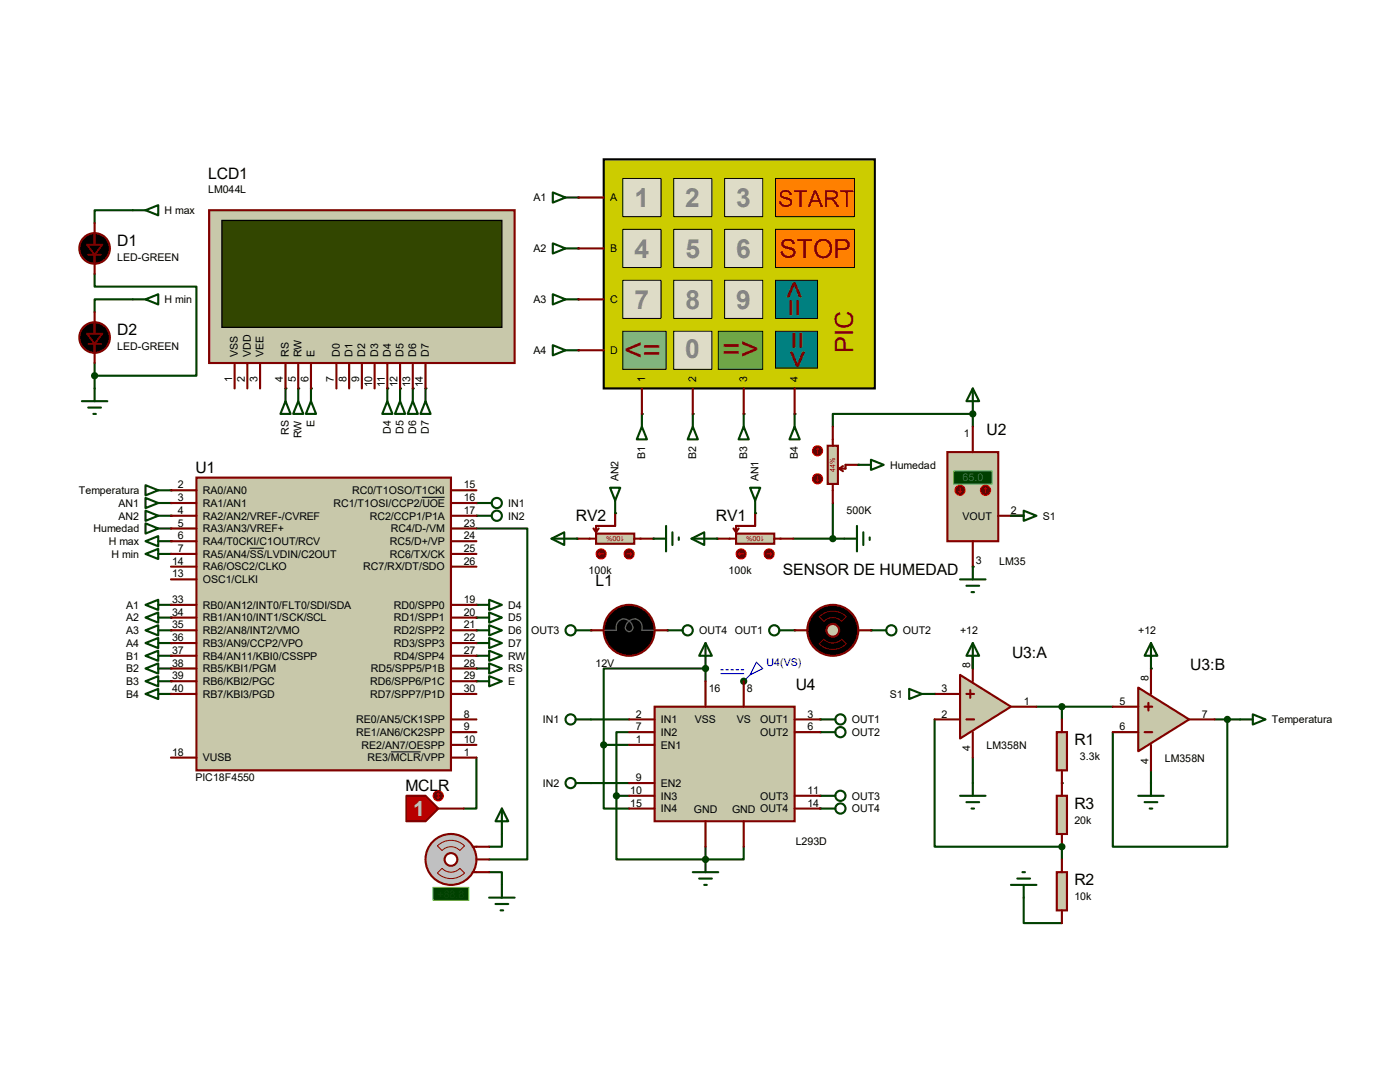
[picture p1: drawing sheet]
<svg xmlns="http://www.w3.org/2000/svg" width="279mm" height="216mm" viewBox="0 0 279 216" stroke-linecap="round" stroke-linejoin="round" font-family="sans-serif">
<g fill="#004000">
<circle cx="115.4" cy="39.4" r=".21"/>
<circle cx="115.4" cy="49.6" r=".21"/>
<circle cx="115.4" cy="59.7" r=".21"/>
<circle cx="115.4" cy="69.9" r=".21"/>
<circle cx="128.1" cy="82.6" r=".21"/>
<circle cx="138.3" cy="82.6" r=".21"/>
<circle cx="158.6" cy="82.6" r=".21"/>
<circle cx="148.4" cy="82.6" r=".21"/>
<circle cx="84.9" cy="77.5" r=".21"/>
<circle cx="82.4" cy="77.5" r=".21"/>
<circle cx="79.8" cy="77.5" r=".21"/>
<circle cx="77.3" cy="77.5" r=".21"/>
<circle cx="62.1" cy="77.5" r=".21"/>
<circle cx="59.5" cy="77.5" r=".21"/>
<circle cx="57" cy="77.5" r=".21"/>
</g>
<path d="M18.9 54.7v2.5h20.3v17.8h-20.3M26.5 59.7h-7.6v2.6M26.5 42h-7.6v2.5M18.9 72.4v5.1" fill="none" stroke="#004000" stroke-width=".42"/>
<g fill="#004000">
<circle cx="34.1" cy="97.8" r=".21"/>
<circle cx="34.1" cy="100.4" r=".21"/>
<circle cx="34.1" cy="102.9" r=".21"/>
<circle cx="34.1" cy="105.5" r=".21"/>
<circle cx="34.1" cy="108" r=".21"/>
<circle cx="34.1" cy="110.5" r=".21"/>
<circle cx="34.1" cy="120.7" r=".21"/>
<circle cx="34.1" cy="123.2" r=".21"/>
<circle cx="34.1" cy="125.8" r=".21"/>
<circle cx="34.1" cy="128.3" r=".21"/>
<circle cx="34.1" cy="130.9" r=".21"/>
<circle cx="34.1" cy="133.4" r=".21"/>
<circle cx="34.1" cy="135.9" r=".21"/>
<circle cx="34.1" cy="138.5" r=".21"/>
<circle cx="95.1" cy="100.4" r=".21"/>
<circle cx="95.1" cy="102.9" r=".21"/>
<circle cx="95.1" cy="120.7" r=".21"/>
<circle cx="95.1" cy="123.2" r=".21"/>
<circle cx="95.1" cy="125.8" r=".21"/>
<circle cx="95.1" cy="128.3" r=".21"/>
<circle cx="95.1" cy="130.9" r=".21"/>
<circle cx="95.1" cy="133.4" r=".21"/>
<circle cx="95.1" cy="135.9" r=".21"/>
</g>
<path d="M95.1 151.2v10.1h-2.6" fill="none" stroke="#004000" stroke-width=".42"/>
<g fill="#004000">
<circle cx="171.3" cy="92.8" r=".21"/>
<circle cx="158.6" cy="125.8" r=".21"/>
<circle cx="173.8" cy="125.8" r=".21"/>
<circle cx="117.9" cy="125.8" r=".21"/>
<circle cx="133.2" cy="125.8" r=".21"/>
<circle cx="143.1" cy="107.5" r=".21"/>
<circle cx="150.7" cy="102.4" r=".21"/>
<circle cx="115.1" cy="107.5" r=".21"/>
<circle cx="130.4" cy="107.5" r=".21"/>
<circle cx="122.8" cy="102.4" r=".21"/>
<circle cx="140.8" cy="171.5" r=".21"/>
<circle cx="140.8" cy="133.4" r=".21"/>
<circle cx="148.4" cy="135.9" r=".21"/>
</g>
<path d="M140.8 133.4h-20.3v15.2M117.9 143.6h7.7M123 158.8v12.7h17.8" fill="none" stroke="#004000" stroke-width=".42"/>
<g fill="#004000">
<circle cx="163.7" cy="143.6" r=".21"/>
<circle cx="163.7" cy="146.1" r=".21"/>
<circle cx="163.7" cy="158.8" r=".21"/>
<circle cx="163.7" cy="161.3" r=".21"/>
</g>
<path d="M117.9 156.3h7.7M125.6 146.1h-2.6v12.7h2.6M125.6 148.6h-5.1v12.7h5.1" fill="none" stroke="#004000" stroke-width=".42"/>
<circle cx="148.4" cy="135.9" r=".21" fill="#004000"/>
<path d="M158.3 107.5h10.2M166.2 100.4v7.1M140.8 133.4v2.5M140.8 169v2.5h7.6v-2.5" fill="none" stroke="#004000" stroke-width=".42"/>
<circle cx="194.1" cy="113.1" r=".21" fill="#004000"/>
<path d="M194.1 82.6v2.5M201.8 102.9h2.5" fill="none" stroke="#004000" stroke-width=".42"/>
<circle cx="194.1" cy="82.6" r=".21" fill="#004000"/>
<path d="M194.1 82.6h-27.9v2.5M194.1 130.9v2.5M194.1 151.2v5.1M206.8 141h15.3M211.9 141v2.6M229.7 153.7v2.6M204.3 179.1v5.1h7.6" fill="none" stroke="#004000" stroke-width=".42"/>
<g fill="#004000">
<circle cx="229.7" cy="133.4" r=".21"/>
<circle cx="186.5" cy="138.5" r=".21"/>
<circle cx="211.9" cy="156.3" r=".21"/>
</g>
<path d="M186.5 143.6v25.4h25.4" fill="none" stroke="#004000" stroke-width=".42"/>
<circle cx="211.9" cy="169" r=".21" fill="#004000"/>
<g fill="none" stroke="#004000" stroke-width=".42">
<path d="M110.3 38.4l2.6 1-2.6 1zM112.9 39.4h2.5M110.3 58.7l2.6 1-2.6 1zM110.3 48.6l2.6 1-2.6 1zM112.9 59.7h2.5M112.9 49.6h2.5M110.3 68.9l2.6 1-2.6 1zM112.9 69.9h2.5M128.1 85.1l1 2.6h-2zM128.1 82.6v2.5M138.3 85.1l1 2.6h-2.1zM138.3 82.6v2.5"/>
<path d="M148.4 85.1l1 2.6h-2zM148.4 82.6v2.5M158.6 85.1l1 2.6h-2zM158.6 82.6v2.5M95.1 105.5h10.1v66h-7.6M242.4 143.6h5.1M244.9 143.6v25.4h-22.8v-22.9M97.6 174h2.6v2.6M100.2 166.4v2.6h-2.6M211.9 169v2.5"/>
</g>
<path d="M120.5 31.8h54.1v45.7h-54.1z" fill="#cc0" stroke="#000" stroke-width=".42"/>
<path d="M124.3 35.6h7.6v7.6h-7.6z" fill="#dedcc7"/>
<path d="M124.3 35.6h7.6v7.6h-7.6z" fill="none" stroke="#000" stroke-width=".2"/>
<path d="M134.5 35.6h7.6v7.6h-7.6z" fill="#dedcc7"/>
<path d="M134.5 35.6h7.6v7.6h-7.6z" fill="none" stroke="#000" stroke-width=".2"/>
<path d="M144.7 35.6h7.5v7.6h-7.5z" fill="#dedcc7"/>
<path d="M144.6 35.6h7.6v7.6h-7.6z" fill="none" stroke="#000" stroke-width=".2"/>
<path d="M154.8 35.6h15.7v7.6h-15.7z" fill="#ff8000"/>
<path d="M154.8 35.6h15.7v7.6h-15.7z" fill="none" stroke="#000" stroke-width=".2"/>
<path d="M124.3 45.8h7.6v7.6h-7.6z" fill="#dedcc7"/>
<path d="M124.3 45.8h7.6v7.6h-7.6z" fill="none" stroke="#000" stroke-width=".2"/>
<path d="M134.5 45.8h7.6v7.6h-7.6z" fill="#dedcc7"/>
<path d="M134.5 45.8h7.6v7.6h-7.6z" fill="none" stroke="#000" stroke-width=".2"/>
<path d="M144.7 45.8h7.5v7.6h-7.5z" fill="#dedcc7"/>
<path d="M144.6 45.8h7.6v7.6h-7.6z" fill="none" stroke="#000" stroke-width=".2"/>
<path d="M154.8 45.8h15.7v7.6h-15.7z" fill="#ff8000"/>
<path d="M154.8 45.8h15.7v7.6h-15.7z" fill="none" stroke="#000" stroke-width=".2"/>
<path d="M124.3 56h7.6v7.5h-7.6z" fill="#dedcc7"/>
<path d="M124.3 55.9h7.6v7.6h-7.6z" fill="none" stroke="#000" stroke-width=".2"/>
<path d="M134.5 56h7.6v7.5h-7.6z" fill="#dedcc7"/>
<path d="M134.5 55.9h7.6v7.6h-7.6z" fill="none" stroke="#000" stroke-width=".2"/>
<path d="M144.7 56h7.5v7.5h-7.5z" fill="#dedcc7"/>
<path d="M144.6 55.9h7.6v7.6h-7.6z" fill="none" stroke="#000" stroke-width=".2"/>
<path d="M143.4 66.1h8.8v7.6h-8.8z" fill="#6fa646"/>
<path d="M143.3 66.1h8.9v7.6h-8.9z" fill="none" stroke="#000" stroke-width=".2"/>
<path d="M154.8 56h8.4v7.5h-8.4z" fill="#008080"/>
<path d="M154.8 55.9h8.4v7.6h-8.4z" fill="none" stroke="#000" stroke-width=".2"/>
<path d="M154.8 66.1h8.4v7.3h-8.4z" fill="#008080"/>
<path d="M154.8 66.1h8.4v7.3h-8.4z" fill="none" stroke="#000" stroke-width=".2"/>
<path d="M124.3 66.1h8.6v7.6h-8.6z" fill="#81b57d"/>
<path d="M124.3 66.1h8.6v7.6h-8.6z" fill="none" stroke="#000" stroke-width=".2"/>
<path d="M134.5 66.1h7.6v7.6h-7.6z" fill="#dedcc7"/>
<path d="M134.5 66.1h7.6v7.6h-7.6z" fill="none" stroke="#000" stroke-width=".2"/>
<path d="M115.4 39.4h5.1M115.4 49.6h5.1M115.4 59.7h5.1M115.4 69.9h5.1M128.1 77.5v5.1M138.3 77.5v5.1M148.4 77.5v5.1M158.6 77.5v5.1" fill="none" stroke="#800000" stroke-width=".42"/>
<g fill="none" stroke="#004000" stroke-width=".42">
<path d="M57 77.5v2.6M59.5 77.5v2.6M62.1 77.5v2.6M77.3 77.5v2.6M79.8 77.5v2.6M82.4 77.5v2.6M84.9 77.5v2.6M57 80.1l1 2.5h-2zM59.5 80.1l1 2.5h-2zM62.1 80.1l1 2.5h-2.1zM77.3 80.1l1 2.5h-2zM79.8 80.1l1.1 2.5h-2.1z"/>
<path d="M82.4 80.1l1 2.5h-2zM84.9 80.1l1 2.5h-2zM29 120.7l2.6-1v2zM29 123.2l2.6-1v2zM29 125.8l2.6-1v2zM29 128.3l2.6-1v2zM29 130.9l2.6-1.1v2.1zM29 133.4l2.6-1v2zM29 135.9l2.6-1v2zM29 138.5l2.6-1v2zM31.6 120.7h2.5M31.6 123.2h2.5"/>
<path d="M31.6 125.8h2.5M31.6 128.3h2.5M31.6 130.9h2.5M31.6 133.4h2.5M31.6 135.9h2.5M31.6 138.5h2.5"/>
</g>
<path d="M41.7 42h61v30.4h-61z" fill="#c8c8aa" stroke="#800000" stroke-width=".42"/>
<path d="M44.3 44h55.9v21.3h-55.9z" fill="#324600" stroke="#000" stroke-width=".25"/>
<g fill="none" stroke="#800000" stroke-width=".42">
<path d="M46.8 72.4v5.1M49.4 72.4v5.1M51.9 72.4v5.1M57 72.4v5.1M59.5 72.4v5.1M62.1 72.4v5.1M67.1 72.4v5.1M69.7 72.4v5.1M72.2 72.4v5.1M74.8 72.4v5.1M77.3 72.4v5.1M79.8 72.4v5.1"/>
<path d="M82.4 72.4v5.1M84.9 72.4v5.1"/>
</g>
<g fill="none" stroke="#004000" stroke-width=".42">
<path d="M97.6 119.7l2.6 1-2.6 1zM95.1 120.7h2.5M95.1 123.2h2.5M95.1 125.8h2.5M95.1 128.3h2.5M95.1 130.9h2.5M95.1 133.4h2.5M95.1 135.9h2.5M97.6 122.2l2.6 1-2.6 1zM97.6 124.8l2.6 1-2.6 1zM97.6 127.3l2.6 1-2.6 1zM97.6 129.8l2.6 1.1-2.6 1z"/>
<path d="M97.6 132.4l2.6 1-2.6 1zM97.6 134.9l2.6 1-2.6 1z"/>
</g>
<path d="M81.1 158.8h3.8l2.6 2.5-2.6 2.6h-3.8z" fill="#c00000" stroke="#800000" stroke-width=".42"/>
<path d="M87.5 161.3h5" fill="none" stroke="#800000" stroke-width=".42"/>
<circle cx="87.5" cy="158.8" r="1.02" fill="#400000" stroke="#f00" stroke-width=".21"/>
<path d="M87.2 159l.3 .3M87.5 158.3v1M87.5 158.3l-.3 .2M87.5 158.3l.2 .2M87.7 159l-.2 .3" fill="none" stroke="#f00" stroke-width=".21"/>
<g fill="none" stroke="#004000" stroke-width=".42">
<path d="M26.5 59.7h2.5M26.5 42h2.5M29 59.7l2.6-1v2zM29 42l2.6-1.1v2.1zM18.9 77.5v2.6M16.3 80.1h5.1M17.6 81.3h2.6M18.6 82.6h.5M29 96.8l2.6 1-2.6 1zM29 99.4l2.6 1-2.6 1zM31.6 97.8h2.5M29 101.9l2.6 1-2.6 1z"/>
<path d="M29 104.4l2.6 1.1-2.6 1zM29 108l2.6-1v2zM29 110.5l2.6-1v2zM31.6 100.4h2.5M31.6 102.9h2.5M31.6 105.5h2.5M31.6 108h2.5M31.6 110.5h2.5M95.1 100.4h3M95.1 102.9h3"/>
<circle cx="99.1" cy="100.4" r="1.02"/>
<circle cx="99.1" cy="102.9" r="1.02"/>
</g>
<g fill="#000" stroke="#800000" stroke-width=".42">
<circle cx="18.9" cy="49.6" r="3"/>
<circle cx="18.9" cy="67.4" r="3"/>
</g>
<path d="M17.6 50.8h2.6M17.6 68.6h2.6" fill="none" stroke="#800000" stroke-width=".38"/>
<path d="M18.9 44.5v4.3M18.9 50.8v3.9M18.9 62.3v4.3M18.9 68.6v3.8" fill="none" stroke="#800000" stroke-width=".42"/>
<path d="M17.4 48.8h3l-1.5 2zM17.4 66.6h3l-1.5 2z" fill="#000" stroke="#800000" stroke-width=".38"/>
<circle cx="18.9" cy="75" r=".51" fill="#004000" stroke="#004000" stroke-width=".42"/>
<path d="M39.2 95.3h50.8v58.4h-50.8z" fill="#c8c8aa" stroke="#800000" stroke-width=".42"/>
<g fill="none" stroke="#800000" stroke-width=".42">
<path d="M34.1 97.8h5.1M90 97.8h5.1M34.1 100.4h5.1M34.1 102.9h5.1M34.1 105.5h5.1M34.1 108h5.1M34.1 110.5h5.1M34.1 113.1h5.1M34.1 115.6h5.1M90 100.4h5.1M90 102.9h5.1M90 105.5h5.1"/>
<path d="M90 108h5.1M90 110.5h5.1M90 113.1h5.1M34.1 120.7h5.1M34.1 123.2h5.1M34.1 125.8h5.1M34.1 128.3h5.1M34.1 130.9h5.1M34.1 133.4h5.1M34.1 135.9h5.1M34.1 138.5h5.1M90 120.7h5.1"/>
<path d="M90 123.2h5.1M90 125.8h5.1M90 128.3h5.1M90 130.9h5.1M90 133.4h5.1M90 135.9h5.1M90 138.5h5.1M34.1 151.2h5.1M90 151.2h5.1M90 143.6h5.1M90 146.1h5.1M90 148.6h5.1"/>
</g>
<path d="M84.2 99.2h4.5M49.8 109.4h2.9M78 150h5.9" fill="none" stroke="#000" stroke-width=".2"/>
<path d="M165.2 88.9h2v7.7h-2z" fill="#c8c8aa" stroke="#800000" stroke-width=".42"/>
<path d="M166.2 85.1v3.8M166.2 96.6v3.8M167.5 93.5l.7 .5M168.2 93l-.7 .5M171.3 92.8h-2.6v.7h-1.2" fill="none" stroke="#800000" stroke-width=".42"/>
<circle cx="163.2" cy="90" r="1.02" fill="#400000" stroke="#f00" stroke-width=".21"/>
<path d="M163.2 89.5l-.3 .2M163.2 89.5l.2 .2M163.2 89.5v1" fill="none" stroke="#f00" stroke-width=".21"/>
<circle cx="163.2" cy="95.5" r="1.02" fill="#400000" stroke="#f00" stroke-width=".21"/>
<path d="M162.9 95.8l.3 .3M163.2 95v1.1M163.4 95.8l-.2 .3" fill="none" stroke="#f00" stroke-width=".21"/>
<g fill="none" stroke="#004000" stroke-width=".42">
<path d="M171.3 92.8h2.5M173.8 91.7l2.6 1.1-2.6 1zM114.9 125.8h3M155.5 125.8h3.1M173.8 125.8h3.1"/>
<circle cx="113.9" cy="125.8" r="1.02"/>
<circle cx="154.5" cy="125.8" r="1.02"/>
<circle cx="177.9" cy="125.8" r="1.02"/>
</g>
<circle cx="166.2" cy="125.8" r="5.1" fill="#000" stroke="#800000" stroke-width=".42"/>
<path d="M163.5 128.5l.9-.9a2.46 2.46 0 0 0 3.6 0l.9 .9a3.9 3.9 0 0 1-5.4 0zM163.5 123.1a3.9 3.9 0 0 1 5.4 0l-.9 .9a2.46 2.46 0 0 0-3.6 0z" fill="none" stroke="#800000" stroke-width=".2"/>
<circle cx="166.2" cy="125.8" r="1.27" fill="#c8c8aa" stroke="#800000" stroke-width=".42"/>
<path d="M117.9 125.8h2.6M130.6 125.8h2.6M158.6 125.8h2.5M171.3 125.8h2.5" fill="none" stroke="#800000" stroke-width=".42"/>
<g fill="none" stroke="#004000" stroke-width=".42">
<path d="M133.2 125.8h3"/>
<circle cx="137.2" cy="125.8" r="1.02"/>
</g>
<circle cx="125.6" cy="125.8" r="5.1" fill="#000" stroke="#800000" stroke-width=".42"/>
<path d="M120.5 125.8h2.5a1.69 1.69 0 0 1 1.2-2.3 1.69 1.69 0 0 1 2.1 1.5 .77 .77 0 0 1-.7 1 .77 .77 0 0 1-.8-1 1.68 1.68 0 0 1 1.5-1.4 1.68 1.68 0 0 1 1.8 1v1.2h2.5" fill="none" stroke="#606060" stroke-width=".25"/>
<path d="M122 118.4l1 1.5M125.6 117.6v1.8M129.1 118.4l-1 1.5M119 120.9l1.5 1.1M132.2 120.9l-1.6 1.1" fill="none" stroke="#fff" stroke-width=".25"/>
<path d="M146.9 106.5h7.6v2h-7.6z" fill="#c8c8aa" stroke="#800000" stroke-width=".42"/>
<path d="M143.1 107.5h3.8M146.4 105.5l.5 .7M147.4 105.5l-.5 .7M150.7 102.4v2.5h-3.8v1.3M154.5 107.5h3.8" fill="none" stroke="#800000" stroke-width=".42"/>
<circle cx="147.9" cy="110.5" r="1.02" fill="#400000" stroke="#f00" stroke-width=".21"/>
<path d="M147.4 110.5l.3 .3M147.4 110.5h1M147.7 110.3l-.3 .2" fill="none" stroke="#f00" stroke-width=".21"/>
<circle cx="153.5" cy="110.5" r="1.02" fill="#400000" stroke="#f00" stroke-width=".21"/>
<path d="M153 110.5h1M153.8 110.3l.2 .2M154 110.5l-.2 .3" fill="none" stroke="#f00" stroke-width=".21"/>
<path d="M149.7 97.3h2l-1 2.6zM150.7 99.9v2.5M138 107.5l2.5-1.3v2.6zM138 107.5h5.1M168.5 107.5h2.5M171 104.9v5.1M172.3 106.2v2.6M173.6 107.2v.5" fill="none" stroke="#004000" stroke-width=".42"/>
<path d="M119 106.5h7.6v2h-7.6z" fill="#c8c8aa" stroke="#800000" stroke-width=".42"/>
<path d="M115.1 107.5h3.9M118.4 105.5l.6 .7M119.5 105.5l-.5 .7M122.8 102.4v2.5h-3.8v1.3M126.6 107.5h3.8" fill="none" stroke="#800000" stroke-width=".42"/>
<circle cx="120" cy="110.5" r="1.02" fill="#400000" stroke="#f00" stroke-width=".21"/>
<path d="M119.5 110.5l.2 .3M119.5 110.5h1M119.7 110.3l-.2 .2" fill="none" stroke="#f00" stroke-width=".21"/>
<circle cx="125.6" cy="110.5" r="1.02" fill="#400000" stroke="#f00" stroke-width=".21"/>
<path d="M125.1 110.5h1M125.8 110.3l.3 .2M126.1 110.5l-.3 .3" fill="none" stroke="#f00" stroke-width=".21"/>
<g fill="none" stroke="#004000" stroke-width=".42">
<path d="M121.8 97.3h2l-1 2.6zM122.8 99.9v2.5M110.1 107.5l2.5-1.3v2.6zM110.1 107.5h5M130.4 107.5h2.5M132.9 104.9v5.1M134.2 106.2v2.6M135.5 107.2v.5M140.8 128.3l1.3 2.6h-2.6zM140.8 128.3v5.1M114.9 143.6h3M114.9 156.3h3"/>
<path d="M163.7 143.6h3M163.7 146.1h3M163.7 158.8h3M138.3 174h5M139.5 175.3h2.6M140.5 176.6h.6M140.8 171.5v2.5M163.7 161.3h3"/>
<circle cx="113.9" cy="143.6" r="1.02"/>
<circle cx="113.9" cy="156.3" r="1.02"/>
<circle cx="167.7" cy="146.1" r="1.02"/>
<circle cx="167.7" cy="143.6" r="1.02"/>
<circle cx="167.7" cy="158.8" r="1.02"/>
<circle cx="167.7" cy="161.3" r="1.02"/>
</g>
<g fill="#004000" stroke="#004000" stroke-width=".42">
<circle cx="140.8" cy="171.5" r=".51"/>
<circle cx="140.8" cy="133.4" r=".51"/>
<circle cx="148.4" cy="135.9" r=".51"/>
<circle cx="120.5" cy="148.6" r=".51"/>
<circle cx="123" cy="158.8" r=".51"/>
</g>
<path d="M143.8 133.6h.6M143.8 134.4h4.6M144.9 133.6h.5M145.9 133.6h.5M146.9 133.6h.5M147.9 133.6h.5M149.7 134.7l-1.3 1.2M151 132.1l1.2 1.3-2.5 1.3z" fill="none" stroke="#0000c0" stroke-width=".21"/>
<path d="M130.6 141h28v22.9h-28z" fill="#c8c8aa" stroke="#800000" stroke-width=".42"/>
<g fill="none" stroke="#800000" stroke-width=".42">
<path d="M140.8 135.9v5.1M148.4 135.9v5.1M125.6 143.6h5M125.6 146.1h5M125.6 158.8h5M125.6 148.6h5M125.6 156.3h5M158.6 143.6h5.1M158.6 146.1h5.1M158.6 158.8h5.1M125.6 161.3h5M140.8 163.9v5.1"/>
<path d="M148.4 163.9v5.1M158.6 161.3h5.1"/>
</g>
<circle cx="166.2" cy="107.5" r=".51" fill="#004000" stroke="#004000" stroke-width=".42"/>
<path d="M189.1 90.2h10.1v17.8h-10.1z" fill="#c8c8aa" stroke="#800000" stroke-width=".42"/>
<path d="M190.3 94h7.7v2.6h-7.7z" fill="#004000" stroke="#0f0" stroke-width=".21"/>
<path d="M194.1 85.1v5.1M194.1 108v5.1M199.2 102.9h5.1" fill="none" stroke="#800000" stroke-width=".42"/>
<circle cx="196.7" cy="97.8" r="1.02" fill="#400000" stroke="#f00" stroke-width=".21"/>
<path d="M196.7 97.3l-.3 .3M196.7 97.3l.2 .3M196.7 97.3v1" fill="none" stroke="#f00" stroke-width=".21"/>
<circle cx="191.6" cy="97.8" r="1.02" fill="#400000" stroke="#f00" stroke-width=".21"/>
<path d="M191.3 98.1l.3 .2M191.6 97.3v1M191.9 98.1l-.3 .2" fill="none" stroke="#f00" stroke-width=".21"/>
<path d="M194.1 77.5l1.3 2.6h-2.5zM194.1 77.5v5.1M191.6 115.6h5.1M192.9 116.9h2.5M193.9 118.2h.5M194.1 113.1v2.5M201.8 102.9h2.5M204.3 101.9l2.5 1-2.5 1z" fill="none" stroke="#004000" stroke-width=".42"/>
<circle cx="194.1" cy="82.6" r=".51" fill="#004000" stroke="#004000" stroke-width=".42"/>
<path d="M191.6 134.7l10.2 6.3-10.2 6.4z" fill="#c8c8aa" stroke="#800000" stroke-width=".42"/>
<path d="M186.5 138.5h5.1M192.9 138.5h1.5M193.6 137.7v1.5M194.1 130.9v5M186.5 143.6h5.1M192.9 143.6h1.5M194.1 146.1v5.1M201.8 141h5" fill="none" stroke="#800000" stroke-width=".42"/>
<path d="M210.9 146.1h2v7.6h-2z" fill="#c8c8aa" stroke="#800000" stroke-width=".42"/>
<path d="M211.9 143.6v2.5M211.9 153.7v2.6" fill="none" stroke="#800000" stroke-width=".42"/>
<path d="M210.9 174h2v7.7h-2z" fill="#c8c8aa" stroke="#800000" stroke-width=".42"/>
<path d="M211.9 171.5v2.5M211.9 181.7v2.5" fill="none" stroke="#800000" stroke-width=".42"/>
<path d="M194.1 128.3l1.3 2.6h-2.5zM194.1 128.3v5.1M191.6 158.8h5.1M194.1 156.3v2.5M192.9 160.1h2.5M193.9 161.3h.5M201.8 176.6h5M203 175.3h2.6M204 174h.6M204.3 176.6v2.5" fill="none" stroke="#004000" stroke-width=".42"/>
<path d="M227.2 137.2l10.1 6.4-10.1 6.3z" fill="#c8c8aa" stroke="#800000" stroke-width=".42"/>
<path d="M229.7 133.4v5.1M222.1 146.1h5.1M222.1 141h5.1M228.4 146.1h1.6M228.4 141h1.6M229.2 140.3v1.5M229.7 148.6v5.1M237.3 143.6h5.1" fill="none" stroke="#800000" stroke-width=".42"/>
<circle cx="211.9" cy="141" r=".51" fill="#004000" stroke="#004000" stroke-width=".42"/>
<path d="M181.4 137.5l2.6 1-2.6 1zM184 138.5h2.5M229.7 128.3l1.3 2.6h-2.6zM229.7 128.3v5.1M227.2 158.8h5M229.7 156.3v2.5M247.5 143.6h2.5M250 142.5l2.6 1.1-2.6 1zM228.4 160.1h2.6M229.4 161.3h.6" fill="none" stroke="#004000" stroke-width=".42"/>
<path d="M210.9 158.8h2v7.6h-2z" fill="#c8c8aa" stroke="#800000" stroke-width=".42"/>
<path d="M211.9 156.3v2.5M211.9 166.4v2.6" fill="none" stroke="#800000" stroke-width=".42"/>
<g fill="#004000" stroke="#004000" stroke-width=".42">
<circle cx="211.9" cy="169" r=".51"/>
<circle cx="244.9" cy="143.6" r=".51"/>
</g>
<circle cx="90" cy="171.5" r="5.1" fill="#c0c0c0" stroke="#800000" stroke-width=".42"/>
<circle cx="90" cy="171.5" r="1.27" fill="#fff" stroke="#800000" stroke-width=".42"/>
<path d="M94.3 169h.8M94.3 174h.8" fill="none" stroke="#800000" stroke-width=".42"/>
<path d="M86.4 177.1h7.2v2.5h-7.2z" fill="#004000" stroke="#0f0" stroke-width=".21"/>
<path d="M87.3 168.8a3.9 3.9 0 0 1 5.4 0l-.9 .9a2.46 2.46 0 0 0-3.6 0zM88.2 173.3a2.46 2.46 0 0 0 3.6 0l.9 .9a3.9 3.9 0 0 1-5.4 0z" fill="none" stroke="#800000" stroke-width=".2"/>
<path d="M95.1 171.5h2.5M95.1 169h2.5M95.1 174h2.5" fill="none" stroke="#800000" stroke-width=".42"/>
<path d="M97.6 179.1h5.1M100.2 161.3l1.2 2.6h-2.5zM100.2 161.3v5.1M100.2 176.6v2.5M98.9 180.4h2.5M99.9 181.7h.5" fill="none" stroke="#004000" stroke-width=".42"/>
<g font-size="6.3" fill="#800000">
<text x="160.7" y="63.3" transform="rotate(-90 160.7 63.3)">=&gt;</text>
<text x="144.1" y="71.8">=&gt;</text>
<text x="156.9" y="66.1" transform="rotate(90 156.9 66.1)">=&gt;</text>
<text x="124.5" y="72.1">&lt;=</text>
</g>
<g font-size="5.3" fill="#808080">
<text x="126.6" y="41.4">1</text>
<text x="136.8" y="41.4">2</text>
<text x="146.9" y="41.4">3</text>
<text x="126.6" y="51.5">4</text>
<text x="136.8" y="51.5">5</text>
<text x="146.9" y="51.5">6</text>
<text x="126.6" y="61.7">7</text>
<text x="136.8" y="61.7">8</text>
<text x="146.9" y="61.7">9</text>
<text x="136.7" y="71.5">0</text>
</g>
<text font-size="5.3" fill="#800000" x="155.5" y="51.5">STOP</text>
<text font-size="5" fill="#800000" x="170.3" y="70.4" transform="rotate(-90 170.3 70.4)">PIC</text>
<text font-size="4.6" fill="#800000" x="155.3" y="41.3">START</text>
<text font-size="4.2" fill="#c0c0c0" x="82.5" y="162.9">1</text>
<g font-size="3.1">
<text x="41.5" y="35.7">LCD1</text>
<text x="23.4" y="49.1">D1</text>
<text x="23.4" y="66.9">D2</text>
<text x="196.9" y="86.8">U2</text>
<text x="39" y="94.4">U1</text>
<text x="114.9" y="103.9">RV2</text>
<text x="142.9" y="103.9">RV1</text>
<text x="118.8" y="116.8">L1</text>
<text x="156.3" y="114.7">SENSOR DE HUMEDAD</text>
<text x="202" y="131.2">U3:A</text>
<text x="158.8" y="137.6">U4</text>
<text x="237.5" y="133.8">U3:B</text>
<text x="214.4" y="148.7">R1</text>
<text x="80.9" y="157.9">MCLR</text>
<text x="214.4" y="161.4">R3</text>
<text x="214.4" y="176.7">R2</text>
</g>
<g font-size="2.1">
<text x="41.5" y="38.6">LM044L</text>
<text x="106.5" y="40.2">A1</text>
<text x="121.8" y="40.2">A</text>
<text x="32.9" y="42.7">H max</text>
<text x="23.4" y="52.1">LED-GREEN</text>
<text x="106.5" y="50.3">A2</text>
<text x="121.8" y="50.3">B</text>
<text x="32.9" y="60.5">H min</text>
<text x="106.5" y="60.5">A3</text>
<text x="121.8" y="60.5">C</text>
<text x="23.4" y="69.8">LED-GREEN</text>
<text x="47.5" y="71.2" transform="rotate(-90 47.5 71.2)">VSS</text>
<text x="50" y="71.2" transform="rotate(-90 50 71.2)">VDD</text>
<text x="52.6" y="71.2" transform="rotate(-90 52.6 71.2)">VEE</text>
<text x="57.7" y="71.2" transform="rotate(-90 57.7 71.2)">RS</text>
<text x="60.2" y="71.2" transform="rotate(-90 60.2 71.2)">RW</text>
<text x="62.7" y="71.2" transform="rotate(-90 62.7 71.2)">E</text>
<text x="67.8" y="71.2" transform="rotate(-90 67.8 71.2)">D0</text>
<text x="70.4" y="71.2" transform="rotate(-90 70.4 71.2)">D1</text>
<text x="72.9" y="71.2" transform="rotate(-90 72.9 71.2)">D2</text>
<text x="75.4" y="71.2" transform="rotate(-90 75.4 71.2)">D3</text>
<text x="78" y="71.2" transform="rotate(-90 78 71.2)">D4</text>
<text x="80.5" y="71.2" transform="rotate(-90 80.5 71.2)">D5</text>
<text x="83.1" y="71.2" transform="rotate(-90 83.1 71.2)">D6</text>
<text x="85.6" y="71.2" transform="rotate(-90 85.6 71.2)">D7</text>
<text x="106.5" y="70.7">A4</text>
<text x="121.8" y="70.7">D</text>
<text x="46.3" y="76.2" transform="rotate(-90 46.3 76.2)">1</text>
<text x="48.9" y="76.2" transform="rotate(-90 48.9 76.2)">2</text>
<text x="51.4" y="76.2" transform="rotate(-90 51.4 76.2)">3</text>
<text x="56.5" y="76.2" transform="rotate(-90 56.5 76.2)">4</text>
<text x="59" y="76.2" transform="rotate(-90 59 76.2)">5</text>
<text x="61.6" y="76.2" transform="rotate(-90 61.6 76.2)">6</text>
<text x="66.6" y="76.2" transform="rotate(-90 66.6 76.2)">7</text>
<text x="69.2" y="76.2" transform="rotate(-90 69.2 76.2)">8</text>
<text x="71.7" y="76.2" transform="rotate(-90 71.7 76.2)">9</text>
<text x="74.3" y="77.3" transform="rotate(-90 74.3 77.3)">10</text>
<text x="76.8" y="77.2" transform="rotate(-90 76.8 77.2)">11</text>
<text x="79.3" y="77.3" transform="rotate(-90 79.3 77.3)">12</text>
<text x="81.9" y="77.3" transform="rotate(-90 81.9 77.3)">13</text>
<text x="84.4" y="77.3" transform="rotate(-90 84.4 77.3)">14</text>
<text x="128.8" y="76.2" transform="rotate(-90 128.8 76.2)">1</text>
<text x="138.9" y="76.2" transform="rotate(-90 138.9 76.2)">2</text>
<text x="149.1" y="76.2" transform="rotate(-90 149.1 76.2)">3</text>
<text x="159.3" y="76.2" transform="rotate(-90 159.3 76.2)">4</text>
<text x="57.7" y="86.8" transform="rotate(-90 57.7 86.8)">RS</text>
<text x="60.2" y="87.3" transform="rotate(-90 60.2 87.3)">RW</text>
<text x="62.7" y="85.3" transform="rotate(-90 62.7 85.3)">E</text>
<text x="78" y="86.5" transform="rotate(-90 78 86.5)">D4</text>
<text x="80.5" y="86.5" transform="rotate(-90 80.5 86.5)">D5</text>
<text x="83.1" y="86.5" transform="rotate(-90 83.1 86.5)">D6</text>
<text x="85.6" y="86.5" transform="rotate(-90 85.6 86.5)">D7</text>
<text x="192.3" y="87.3">1</text>
<text x="128.8" y="91.5" transform="rotate(-90 128.8 91.5)">B1</text>
<text x="138.9" y="91.5" transform="rotate(-90 138.9 91.5)">B2</text>
<text x="149.1" y="91.5" transform="rotate(-90 149.1 91.5)">B3</text>
<text x="159.3" y="91.5" transform="rotate(-90 159.3 91.5)">B4</text>
<text x="177.6" y="93.5">Humedad</text>
<text x="15.7" y="98.6">Temperatura</text>
<text x="23.7" y="101.1">AN1</text>
<text x="35.5" y="97.5">2</text>
<text x="35.5" y="100">3</text>
<text x="40.5" y="98.6">RA0/AN0</text>
<text x="40.5" y="101.1">RA1/AN1</text>
<text x="66.5" y="101.1">RC1/T1OSI/CCP2/UOE</text>
<text x="70.3" y="98.6">RC0/T1OSO/T1CKI</text>
<text x="92.5" y="97.5">15</text>
<text x="92.5" y="100">16</text>
<text x="101.4" y="101.1">IN1</text>
<text x="123.4" y="96.1" transform="rotate(-90 123.4 96.1)">AN2</text>
<text x="151.4" y="96.1" transform="rotate(-90 151.4 96.1)">AN1</text>
<text x="18.7" y="106.2">Humedad</text>
<text x="23.7" y="103.7">AN2</text>
<text x="35.5" y="102.5">4</text>
<text x="35.5" y="105.1">5</text>
<text x="35.5" y="107.6">6</text>
<text x="40.5" y="103.7">RA2/AN2/VREF-/CVREF</text>
<text x="40.5" y="106.2">RA3/AN3/VREF+</text>
<text x="73.8" y="103.7">RC2/CCP1/P1A</text>
<text x="78" y="106.2">RC4/D-/VM</text>
<text x="92.5" y="102.5">17</text>
<text x="92.5" y="105.1">23</text>
<text x="92.5" y="107.6">24</text>
<text x="101.4" y="103.7">IN2</text>
<text x="169" y="102.5">500K</text>
<text x="192.1" y="103.7">VOUT</text>
<text x="201.8" y="102.5">2</text>
<text x="208.1" y="103.7">S1</text>
<text x="21.7" y="108.8">H max</text>
<text x="22.3" y="111.3">H min</text>
<text x="34.3" y="112.7">14</text>
<text x="35.5" y="110.2">7</text>
<text x="40.5" y="108.8">RA4/T0CKI/C1OUT/RCV</text>
<text x="40.5" y="111.3">RA5/AN4/SS/LVDIN/C2OUT</text>
<text x="40.5" y="113.8">RA6/OSC2/CLKO</text>
<text x="72.5" y="113.8">RC7/RX/DT/SDO</text>
<text x="77.8" y="111.3">RC6/TX/CK</text>
<text x="77.8" y="108.8">RC5/D+/VP</text>
<text x="92.5" y="110.2">25</text>
<text x="92.5" y="112.7">26</text>
<text x="194.8" y="112.5">3</text>
<text x="199.4" y="112.7">LM35</text>
<text x="34.3" y="115.2">13</text>
<text x="40.5" y="116.4">OSC1/CLKI</text>
<text x="117.5" y="114.5">100k</text>
<text x="145.4" y="114.5">100k</text>
<text x="25.2" y="121.5">A1</text>
<text x="25.2" y="124">A2</text>
<text x="34.3" y="120.3">33</text>
<text x="34.3" y="122.9">34</text>
<text x="34.3" y="125.4">35</text>
<text x="40.5" y="121.5">RB0/AN12/INT0/FLT0/SDI/SDA</text>
<text x="40.5" y="124">RB1/AN10/INT1/SCK/SCL</text>
<text x="78.6" y="121.5">RD0/SPP0</text>
<text x="78.6" y="124">RD1/SPP1</text>
<text x="92.5" y="120.3">19</text>
<text x="92.5" y="122.9">20</text>
<text x="92.5" y="125.4">21</text>
<text x="101.4" y="121.5">D4</text>
<text x="101.4" y="124">D5</text>
<text x="25.2" y="126.5">A3</text>
<text x="25.2" y="129.1">A4</text>
<text x="25.2" y="131.6">B1</text>
<text x="34.3" y="127.9">36</text>
<text x="34.3" y="130.5">37</text>
<text x="40.5" y="126.5">RB2/AN8/INT2/VMO</text>
<text x="40.5" y="129.1">RB3/AN9/CCP2/VPO</text>
<text x="40.5" y="131.6">RB4/AN11/KBI0/CSSPP</text>
<text x="78.6" y="126.5">RD2/SPP2</text>
<text x="78.6" y="129.1">RD3/SPP3</text>
<text x="78.6" y="131.6">RD4/SPP4</text>
<text x="92.5" y="127.9">22</text>
<text x="92.5" y="130.5">27</text>
<text x="101.4" y="126.5">D6</text>
<text x="101.4" y="129.1">D7</text>
<text x="101.4" y="131.6">RW</text>
<text x="106" y="126.5">OUT3</text>
<text x="139.5" y="126.5">OUT4 OUT1</text>
<text x="180.2" y="126.5">OUT2</text>
<text x="191.6" y="126.5">+12</text>
<text x="227.2" y="126.5">+12</text>
<text x="25.2" y="134.2">B2</text>
<text x="25.2" y="136.7">B3</text>
<text x="34.3" y="133">38</text>
<text x="34.3" y="135.6">39</text>
<text x="40.5" y="134.2">RB5/KBI1/PGM</text>
<text x="40.5" y="136.7">RB6/KBI2/PGC</text>
<text x="73.9" y="136.7">RD6/SPP6/P1C</text>
<text x="74" y="134.2">RD5/SPP5/P1B</text>
<text x="92.5" y="133">28</text>
<text x="92.5" y="135.6">29</text>
<text x="101.4" y="134.2">RS</text>
<text x="101.4" y="136.7">E</text>
<text x="118.8" y="133">12V</text>
<text x="193.6" y="133.4" transform="rotate(-90 193.6 133.4)">8</text>
<text x="229.2" y="135.9" transform="rotate(-90 229.2 135.9)">8</text>
<text x="25.2" y="139.2">B4</text>
<text x="34.3" y="138.1">40</text>
<text x="40.5" y="139.2">RB7/KBI3/PGD</text>
<text x="73.9" y="139.2">RD7/SPP7/P1D</text>
<text x="92.5" y="138.1">30</text>
<text x="92.5" y="143.2">8</text>
<text x="126.9" y="143.2">2</text>
<text x="141.4" y="138.1">16</text>
<text x="149.1" y="138.1">8</text>
<text x="161.1" y="143.2">3</text>
<text x="177.6" y="139.2">S1</text>
<text x="187.9" y="138.1">3</text>
<text x="187.9" y="143.2">2</text>
<text x="204.3" y="140.6">1</text>
<text x="223.4" y="140.6">5</text>
<text x="239.9" y="143.2">7</text>
<text x="71.1" y="144.3">RE0/AN5/CK1SPP</text>
<text x="71.1" y="146.9">RE1/AN6/CK2SPP</text>
<text x="72.1" y="149.4">RE2/AN7/OESPP</text>
<text x="92.5" y="145.7">9</text>
<text x="92.5" y="148.3">10</text>
<text x="108.3" y="144.3">IN1</text>
<text x="126.9" y="145.7">7</text>
<text x="126.9" y="148.3">1</text>
<text x="131.9" y="144.3">IN1</text>
<text x="131.9" y="146.9">IN2</text>
<text x="131.9" y="149.4">EN1</text>
<text x="138.7" y="144.2">VSS</text>
<text x="147" y="144.2">VS</text>
<text x="151.7" y="144.3">OUT1</text>
<text x="151.7" y="146.9">OUT2</text>
<text x="161.1" y="145.7">6</text>
<text x="170" y="144.3">OUT1</text>
<text x="170" y="146.9">OUT2</text>
<text x="193.6" y="149.8" transform="rotate(-90 193.6 149.8)">4</text>
<text x="196.9" y="149.5">LM358N</text>
<text x="223.4" y="145.7">6</text>
<text x="253.8" y="144.3">Temperatura</text>
<text x="34.3" y="150.8">18</text>
<text x="39" y="155.9">PIC18F4550</text>
<text x="40.5" y="151.9">VUSB</text>
<text x="73.3" y="151.9">RE3/MCLR/VPP</text>
<text x="92.5" y="150.8">1</text>
<text x="126.9" y="155.9">9</text>
<text x="215.5" y="151.6">3.3k</text>
<text x="229.2" y="152.4" transform="rotate(-90 229.2 152.4)">4</text>
<text x="232.5" y="152.1">LM358N</text>
<text x="108.3" y="157">IN2</text>
<text x="125.8" y="158.4">10</text>
<text x="125.8" y="161">15</text>
<text x="131.9" y="159.6">IN3</text>
<text x="131.9" y="157">EN2</text>
<text x="151.7" y="159.6">OUT3</text>
<text x="161.1" y="158.4">11</text>
<text x="161.1" y="161">14</text>
<text x="170" y="159.6">OUT3</text>
<text x="131.9" y="162.1">IN4</text>
<text x="138.5" y="162.2">GND</text>
<text x="146.1" y="162.2">GND OUT4</text>
<text x="170" y="162.1">OUT4</text>
<text x="214.4" y="164.3">20k</text>
<text x="158.8" y="168.6">L293D</text>
<text x="214.4" y="179.6">10k</text>
</g>
<text font-size="2.1" fill="#0f0" x="192.1" y="96.1">65.0</text>
<text font-size="2.1" fill="#0000c0" x="153" y="132.9">U4(VS)</text>
<text font-size="2.1" fill="#008000" x="87.3" y="179.1">+88.8</text>
<g font-size="1.4" fill="#c00000">
<text x="166.7" y="94.2" transform="rotate(-90 166.7 94.2)">44%</text>
<text x="124.6" y="107" transform="rotate(-180 124.6 107)">100%</text>
<text x="152.6" y="107" transform="rotate(-180 152.6 107)">100%</text>
</g>
</svg>
